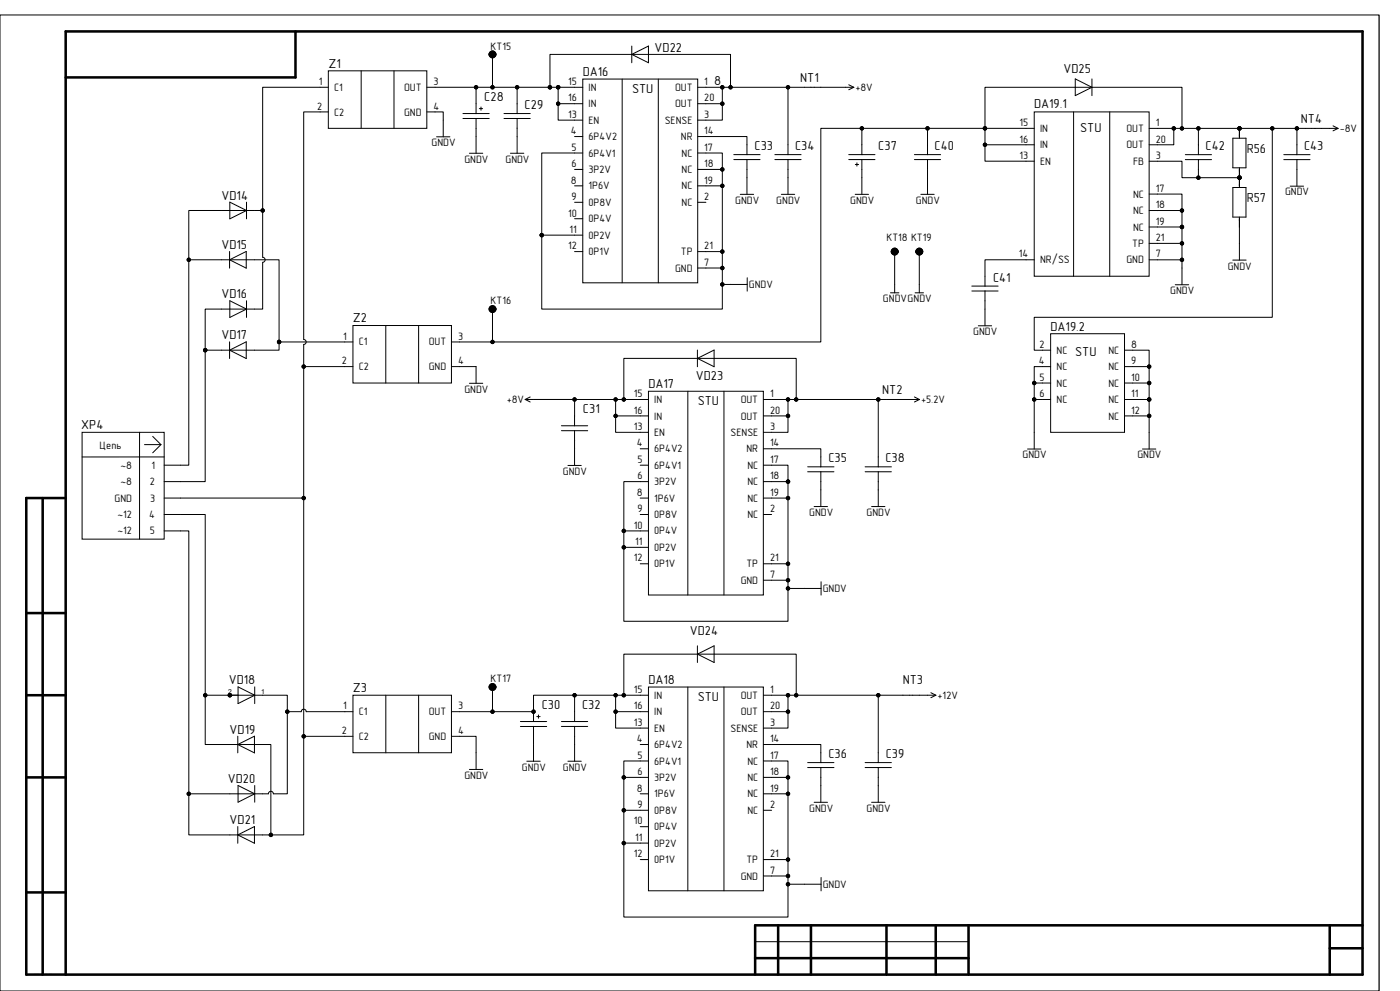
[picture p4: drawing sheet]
<svg xmlns="http://www.w3.org/2000/svg" width="420mm" height="297mm" viewBox="0 0 420 297" stroke-linecap="round" stroke-linejoin="round" font-family="sans-serif">
<g fill="none" stroke="#000" stroke-width=".3">
<path d="M0 4.5h413.7v292.5h-413.7zM147.7 16.3v9.9M189.5 16.3l5-2.5v5zM189.5 13.8v5M98.5 21.2h29.5v17.3h-29.5zM98.5 26.2h-19.7v50.9a.75 .75 0 0 1 .7 .8 .75 .75 0 0 1-.7 .7v14h-17.2v12.3M98.5 33.5h-7.4v68.2a.75 .75 0 0 1 .7 .8 .75 .75 0 0 1-.7 .7v46.1h-41.9M108.3 21.2v17.3M118.2 21.2v17.3M128 33.5h5v7.5M128 26.2h37M138.9 34h7.9"/>
<path d="M138.9 35.5h7.9M142.8 26.2v7.8M142.8 35.5v10.4M143.8 32.6h1M144.3 32.1v.9M151.2 34h7.9M151.2 35.5h7.9M155.1 26.2v7.8M155.1 35.5v10.4M165 26.2h9.8M165 26.2v-9.9h54.1v9.9M167.4 26.2v9.8h7.4"/>
<path d="M167.4 31.1h7.4M174.8 23.7h34.5v61.1h-34.5zM186.6 23.7v61.1M197.5 23.7v61.1M209.3 26.2h46.8M216.7 26.2v4.9h-7.4M216.7 31.1v4.9h-7.4M236.4 26.2v20.1M254.6 25.4l1.5 .8M256.1 26.2l-1.5 .7M258.6 38.5v7.8M278.2 38.5v7.8"/>
<path d="M310.3 33.5h34.4v49.3h-34.4zM310.3 38.5h-14.8v-12.3h59.1v12.3M322.1 33.5v49.3M322.6 23.7l5 2.5-5 2.5zM327.6 23.7v5M332.9 33.5v49.3M344.7 38.5h27.1M352.1 38.5v4.9h-7.4M359.5 38.5v7.9M371.8 38.5h29.6M371.8 38.5v2.9M381.7 38.5v56.6h-71.4v9.9h2.4"/>
<path d="M389.1 38.5v7.9M399.9 37.7l1.5 .8M401.4 38.5l-1.5 .7M131 41h4M140.8 45.9h4M153.1 45.9h4M172.4 40.9h2.4M172.4 50.8h2.4M172.4 55.7h2.4M174.8 45.9h-12.3v24.6M209.3 45.9h7.4v9.8h-7.4M209.3 40.9h14.8v5.4"/>
<path d="M209.3 50.8h7.4M216.7 55.7v19.7M220.1 46.3h7.9M220.1 47.8h7.9M222.1 58.3h4M224.1 47.8v10.5M232.5 46.3h7.8M232.5 47.8h7.8M234.4 58.3h4M236.4 47.8v10.5M254.6 46.3h7.9M254.6 47.8h7.9"/>
<path d="M256.6 58.3h4M256.6 49.3h1M257.1 48.8v1M258.6 47.8v10.5M274.3 46.3h7.9M274.3 47.8h7.9M276.2 58.3h4M278.2 47.8v10.5M295.5 43.4h14.8M310.3 48.3h-14.8v-9.8h-49.3v64h-110.8M344.7 58.2h9.9v9.8M344.7 48.3h9.9v5h17.2"/>
<path d="M355.6 46.4h7.9M355.6 47.8h7.9M359.5 47.8v5.5M369.8 41.4h4v8.9h-4zM369.8 56.2h4v8.9h-4zM371.8 50.3v5.9M385.1 46.4h7.9M385.1 47.8h7.9M387.1 55.8h4M389.1 47.8v8M56.6 77.9h27.1v24.6M68.9 77.9l5-2.5v5z"/>
<path d="M68.9 75.4v5M68.9 60.6l5.1 2.5-5.1 2.5zM74 60.6v5M78.8 63.1h-22.2v76.3h-7.4M162.5 70.5v22.1h54.2v-17.2h-7.4M162.5 70.5h12.3M172.4 60.6h2.4M172.4 65.6h2.4M172.4 75.4h2.4M209.3 60.6h2.5M268.4 75.4v12.4M275.8 75.4v12.4"/>
<path d="M310.3 77.9h-14.8v7.8M344.7 77.9h9.9v7.4M344.7 63.1h9.9M344.7 68h9.9M354.6 68v4.9h-9.9M354.6 72.9v5M369.8 78h4M371.8 65.1v12.9M68.9 90.1l5.1 2.5-5.1 2.5zM74 90.1v5M105.9 97.6h29.5v17.2h-29.5zM115.7 97.6v17.2"/>
<path d="M125.6 97.6v17.2M147.7 92.6v9.9M209.3 80.3h7.4M216.7 85.2h7.5M224.2 83.2v4M267.1 87.8h2.6M274.5 87.8h2.5M291.5 85.7h7.9M291.5 87.2h7.9M293.5 97.6h4M295.5 87.2v10.4M352.6 85.3h4"/>
<path d="M61.6 104.9v39.4h-12.4M68.9 104.9l5-2.5v5.1zM68.9 102.4v5.1M83.7 102.5v2.4h-22.1M83.7 102.5h22.2M91.1 109.9h14.8M135.4 109.9h7.4v5M140.8 114.9h4M157.6 119.7h14.8M157.6 119.7l1.5 .8M159.1 119l-1.5 .7M184.7 119.7v5h9.8"/>
<path d="M187.1 119.7v-12.3h51.8v12.3M194.5 117.3h34.5v61h-34.5zM194.5 119.7h-22.1v7.9M206.3 117.3v61M209.2 107.4l5-2.5v5zM209.2 104.9v5M217.2 117.3v61M229 119.7h46.8M236.4 119.7v5h-7.4M263.5 119.7v20.2M274.3 119l1.5 .7M275.8 119.7l-1.5 .8"/>
<path d="M310.3 114.8v4.9h4.9M310.3 119.7v14.9M312.7 105h2.5M315.2 100h22.1v29.6h-22.1zM315.2 109.9h-4.9v4.9h4.9M337.3 114.8h7.4v4.9M337.3 109.9h7.4v4.9M337.3 105h7.4v4.9M337.3 119.7h7.4M344.7 119.7v5h-7.4M24.6 129.6h24.6v32h-24.6zM41.9 129.6v32"/>
<path d="M43.3 133.3h5M45.8 130.8l2.5 2.5M48.3 133.3l-2.5 2.4M49.3 136.9l-24.7 .1M168.4 127.6h7.9M168.4 129.1h7.9M170.4 139.5h4M172.4 129.1v10.4M184.7 124.7v4.9h9.8M192.1 134.5h2.4M192.1 139.4h2.4M229 139.4h7.4v4.9"/>
<path d="M229 134.5h17.2v5.4M236.4 124.7v4.9h-7.4M242.3 139.9h7.9M259.5 139.9h7.9M308.3 134.6h4M342.7 134.6h4M344.7 124.7v9.9M49.2 154.2h12.4v68.9h19.7v27.1h-24.7v-91.1h-7.4M91.1 149.3v71.4h14.8M187.1 159.1v4.9h7.4M192.1 154.2h2.4M192.1 149.3h2.4"/>
<path d="M194.5 144.3h-7.4v14.8h7.4M229 154.2h2.5M229 144.3h7.4M236.4 144.3v5h-7.4M236.4 149.3v19.7M242.3 141.4h7.9M244.2 151.8h4M246.2 141.4v10.4M259.5 141.4h7.9M261.5 151.8h4M263.5 141.4v10.4M187.1 164v22.2h49.3v-17.2h-7.4"/>
<path d="M192.1 169h2.4M229 173.9h7.4M236.4 176.4h9.9M246.3 174.4v4M209.2 196.1l5-2.5v5zM209.2 193.6v5M61.6 208.4h9.8M69 208.4h17.2v29.5h-4.2a.75 .75 0 0 0-.7-.7 .75 .75 0 0 0-.8 .7M71.4 205.9l5 2.5-5 2.5zM76.4 205.9v5M86.2 213.3h4.2a.75 .75 0 0 1 .7-.8 .75 .75 0 0 1 .8 .8h14M105.9 208.4h29.5v17.2h-29.5z"/>
<path d="M115.7 208.4v17.2M125.6 208.4v17.2M135.4 213.3h24.7M147.7 205.9v7.4M156.1 216.2h7.9M156.1 217.7h7.9M160.1 213.3v2.9M160.1 217.7v10.4M161 214.8h1M161.5 214.3v1M168.4 216.2h7.9M168.4 217.7h7.9"/>
<path d="M172.4 208.4v7.8M172.4 217.7v10.4M184.7 208.4v4.9h9.8M184.7 213.3v4.9h9.8M187.1 208.4v-12.3h51.8v12.3M194.5 205.9h34.5v61.1h-34.5zM194.5 208.4h-34.4v4.9M206.3 205.9v61.1M217.2 205.9v61.1M229 208.4h51.7M236.4 208.4v4.9h-7.4M236.4 213.3v4.9h-7.4"/>
<path d="M263.5 208.4v20.2M279.3 207.6l1.4 .8M280.7 208.4l-1.4 .7M56.6 237.9h23.9M71.3 223.1l5-2.5v5zM71.3 220.6v5M71.4 235.4l5 2.5-5 2.5zM76.4 235.4v5M91.1 220.7v29.5h-9.8M135.4 220.7h7.4v9.9M140.8 230.6h4M158.1 228.1h4"/>
<path d="M170.4 228.1h4M192.1 223.1h2.4M192.1 237.9h2.4M194.5 228.1h-7.4v4.9M194.5 233h-7.4v19.7h7.4M229 228.1h7.4v4.9h-7.4M229 223.1h17.2v5.5M236.4 233v4.9h-7.4M236.4 237.9v19.7M242.3 228.6h7.9M242.3 230h7.9M246.2 230v10.5"/>
<path d="M259.5 228.6h7.9M259.5 230h7.9M263.5 230v10.5M71.3 250.2l5-2.5v5zM71.3 247.7v5M187.1 252.7v22.1h49.3v-17.2h-7.4M187.1 242.8h7.4M192.1 247.8h2.4M192.1 257.6h2.4M229 242.8h2.5M244.2 240.5h4M261.5 240.5h4"/>
<path d="M229 262.5h7.4M236.4 265h9.9M246.3 263v4M226.5 282.2h64.1"/>
<circle cx="142.8" cy="26.2" r=".5"/>
<circle cx="147.7" cy="26.2" r=".5"/>
<circle cx="155.1" cy="26.2" r=".5"/>
<circle cx="165" cy="26.2" r=".5"/>
<circle cx="167.4" cy="31.1" r=".5"/>
<circle cx="167.4" cy="26.2" r=".5"/>
<circle cx="216.7" cy="31.1" r=".5"/>
<circle cx="216.7" cy="26.2" r=".5"/>
<circle cx="219.2" cy="26.2" r=".5"/>
<circle cx="236.4" cy="26.2" r=".5"/>
<circle cx="258.6" cy="38.5" r=".5"/>
<circle cx="278.2" cy="38.5" r=".5"/>
<circle cx="295.5" cy="38.5" r=".5"/>
<circle cx="352.1" cy="38.5" r=".5"/>
<circle cx="354.6" cy="38.5" r=".5"/>
<circle cx="359.5" cy="38.5" r=".5"/>
<circle cx="371.8" cy="38.5" r=".5"/>
<circle cx="381.7" cy="38.5" r=".5"/>
<circle cx="389.1" cy="38.5" r=".5"/>
<circle cx="216.7" cy="50.8" r=".5"/>
<circle cx="216.7" cy="55.7" r=".5"/>
<circle cx="295.5" cy="43.4" r=".5"/>
<circle cx="359.5" cy="53.3" r=".5"/>
<circle cx="371.8" cy="53.3" r=".5"/>
<circle cx="56.6" cy="77.9" r=".5"/>
<circle cx="78.8" cy="63.1" r=".5"/>
<circle cx="162.5" cy="70.5" r=".5"/>
<circle cx="216.7" cy="75.4" r=".5"/>
<circle cx="354.6" cy="63.1" r=".5"/>
<circle cx="354.6" cy="68" r=".5"/>
<circle cx="354.6" cy="77.9" r=".5"/>
<circle cx="354.6" cy="72.9" r=".5"/>
<circle cx="216.7" cy="85.2" r=".5"/>
<circle cx="216.7" cy="80.3" r=".5"/>
<circle cx="61.6" cy="104.9" r=".5"/>
<circle cx="83.7" cy="102.5" r=".5"/>
<circle cx="91.1" cy="109.9" r=".5"/>
<circle cx="147.7" cy="102.5" r=".5"/>
<circle cx="172.4" cy="119.7" r=".5"/>
<circle cx="184.7" cy="119.7" r=".5"/>
<circle cx="187.1" cy="119.7" r=".5"/>
<circle cx="236.4" cy="119.7" r=".5"/>
<circle cx="238.8" cy="119.7" r=".5"/>
<circle cx="263.5" cy="119.7" r=".5"/>
<circle cx="310.3" cy="114.8" r=".5"/>
<circle cx="310.3" cy="119.7" r=".5"/>
<circle cx="344.7" cy="109.9" r=".5"/>
<circle cx="344.7" cy="119.7" r=".5"/>
<circle cx="344.7" cy="114.8" r=".5"/>
<circle cx="184.7" cy="124.6" r=".5"/>
<circle cx="236.4" cy="124.6" r=".5"/>
<circle cx="344.7" cy="124.6" r=".5"/>
<circle cx="91.1" cy="149.3" r=".5"/>
<circle cx="187.1" cy="159.1" r=".5"/>
<circle cx="236.4" cy="144.3" r=".5"/>
<circle cx="236.4" cy="149.3" r=".5"/>
<circle cx="187.1" cy="164" r=".5"/>
<circle cx="236.4" cy="176.4" r=".5"/>
<circle cx="236.4" cy="173.9" r=".5"/>
<circle cx="236.4" cy="169" r=".5"/>
<circle cx="61.6" cy="208.4" r=".5"/>
<circle cx="69" cy="208.4" r=".5"/>
<circle cx="86.2" cy="213.3" r=".5"/>
<circle cx="147.7" cy="213.3" r=".5"/>
<circle cx="160.1" cy="213.3" r=".5"/>
<circle cx="172.4" cy="208.4" r=".5"/>
<circle cx="184.7" cy="208.4" r=".5"/>
<circle cx="184.7" cy="213.3" r=".5"/>
<circle cx="187.1" cy="208.4" r=".5"/>
<circle cx="236.4" cy="213.3" r=".5"/>
<circle cx="236.4" cy="208.4" r=".5"/>
<circle cx="238.8" cy="208.4" r=".5"/>
<circle cx="263.5" cy="208.4" r=".5"/>
<circle cx="56.6" cy="237.9" r=".5"/>
<circle cx="91.1" cy="220.7" r=".5"/>
<circle cx="187.1" cy="233" r=".5"/>
<circle cx="236.4" cy="237.9" r=".5"/>
<circle cx="236.4" cy="233" r=".5"/>
<circle cx="81.3" cy="250.2" r=".5"/>
<circle cx="187.1" cy="252.7" r=".5"/>
<circle cx="187.1" cy="242.8" r=".5"/>
<circle cx="236.4" cy="257.6" r=".5"/>
<circle cx="236.4" cy="265" r=".5"/>
<circle cx="236.4" cy="262.5" r=".5"/>
</g>
<g fill="none" stroke="#000" stroke-width=".76">
<path d="M19.7 9.4h389v282.7h-400.8v-142.8h11.8M19.7 9.4v282.7M88.6 9.4v13.8h-68.9M12.8 149.3v142.8M7.9 183.7h11.8M7.9 208.4h11.8M7.9 233h11.8M7.9 267.5h11.8M233.4 277.3v14.8M243.3 277.3v14.8M265.9 277.3v14.8M280.7 277.3v14.8"/>
<path d="M290.6 277.3v14.8M398.9 277.3v14.8M408.7 277.3h-182.2v14.8M226.5 287.2h64.1M398.9 284.2h9.8"/>
</g>
<g fill="#000">
<circle cx="142.8" cy="26.2" r=".5"/>
<circle cx="147.7" cy="26.2" r=".5"/>
<circle cx="155.1" cy="26.2" r=".5"/>
<circle cx="165" cy="26.2" r=".5"/>
<circle cx="167.4" cy="31.1" r=".5"/>
<circle cx="167.4" cy="26.2" r=".5"/>
<circle cx="216.7" cy="31.1" r=".5"/>
<circle cx="216.7" cy="26.2" r=".5"/>
<circle cx="219.2" cy="26.2" r=".5"/>
<circle cx="236.4" cy="26.2" r=".5"/>
<circle cx="258.6" cy="38.5" r=".5"/>
<circle cx="278.2" cy="38.5" r=".5"/>
<circle cx="295.5" cy="38.5" r=".5"/>
<circle cx="352.1" cy="38.5" r=".5"/>
<circle cx="354.6" cy="38.5" r=".5"/>
<circle cx="359.5" cy="38.5" r=".5"/>
<circle cx="371.8" cy="38.5" r=".5"/>
<circle cx="381.7" cy="38.5" r=".5"/>
<circle cx="389.1" cy="38.5" r=".5"/>
<circle cx="216.7" cy="50.8" r=".5"/>
<circle cx="216.7" cy="55.7" r=".5"/>
<circle cx="295.5" cy="43.4" r=".5"/>
<circle cx="359.5" cy="53.3" r=".5"/>
<circle cx="371.8" cy="53.3" r=".5"/>
<circle cx="56.6" cy="77.9" r=".5"/>
<circle cx="78.8" cy="63.1" r=".5"/>
<circle cx="162.5" cy="70.5" r=".5"/>
<circle cx="216.7" cy="75.4" r=".5"/>
<circle cx="354.6" cy="63.1" r=".5"/>
<circle cx="354.6" cy="68" r=".5"/>
<circle cx="354.6" cy="77.9" r=".5"/>
<circle cx="354.6" cy="72.9" r=".5"/>
<circle cx="216.7" cy="85.2" r=".5"/>
<circle cx="216.7" cy="80.3" r=".5"/>
<circle cx="61.6" cy="104.9" r=".5"/>
<circle cx="83.7" cy="102.5" r=".5"/>
<circle cx="91.1" cy="109.9" r=".5"/>
<circle cx="147.7" cy="102.5" r=".5"/>
<circle cx="172.4" cy="119.7" r=".5"/>
<circle cx="184.7" cy="119.7" r=".5"/>
<circle cx="187.1" cy="119.7" r=".5"/>
<circle cx="236.4" cy="119.7" r=".5"/>
<circle cx="238.8" cy="119.7" r=".5"/>
<circle cx="263.5" cy="119.7" r=".5"/>
<circle cx="310.3" cy="114.8" r=".5"/>
<circle cx="310.3" cy="119.7" r=".5"/>
<circle cx="344.7" cy="109.9" r=".5"/>
<circle cx="344.7" cy="119.7" r=".5"/>
<circle cx="344.7" cy="114.8" r=".5"/>
<circle cx="184.7" cy="124.6" r=".5"/>
<circle cx="236.4" cy="124.6" r=".5"/>
<circle cx="344.7" cy="124.6" r=".5"/>
<circle cx="91.1" cy="149.3" r=".5"/>
<circle cx="187.1" cy="159.1" r=".5"/>
<circle cx="236.4" cy="144.3" r=".5"/>
<circle cx="236.4" cy="149.3" r=".5"/>
<circle cx="187.1" cy="164" r=".5"/>
<circle cx="236.4" cy="176.4" r=".5"/>
<circle cx="236.4" cy="173.9" r=".5"/>
<circle cx="236.4" cy="169" r=".5"/>
<circle cx="61.6" cy="208.4" r=".5"/>
<circle cx="69" cy="208.4" r=".5"/>
<circle cx="86.2" cy="213.3" r=".5"/>
<circle cx="147.7" cy="213.3" r=".5"/>
<circle cx="160.1" cy="213.3" r=".5"/>
<circle cx="172.4" cy="208.4" r=".5"/>
<circle cx="184.7" cy="208.4" r=".5"/>
<circle cx="184.7" cy="213.3" r=".5"/>
<circle cx="187.1" cy="208.4" r=".5"/>
<circle cx="236.4" cy="213.3" r=".5"/>
<circle cx="236.4" cy="208.4" r=".5"/>
<circle cx="238.8" cy="208.4" r=".5"/>
<circle cx="263.5" cy="208.4" r=".5"/>
<circle cx="56.6" cy="237.9" r=".5"/>
<circle cx="91.1" cy="220.7" r=".5"/>
<circle cx="187.1" cy="233" r=".5"/>
<circle cx="236.4" cy="237.9" r=".5"/>
<circle cx="236.4" cy="233" r=".5"/>
<circle cx="81.3" cy="250.2" r=".5"/>
<circle cx="187.1" cy="252.7" r=".5"/>
<circle cx="187.1" cy="242.8" r=".5"/>
<circle cx="236.4" cy="257.6" r=".5"/>
<circle cx="236.4" cy="265" r=".5"/>
<circle cx="236.4" cy="262.5" r=".5"/>
</g>
<g fill="none" stroke="#000" stroke-width="1.3">
<circle cx="147.7" cy="16.3" r=".54"/>
<circle cx="268.4" cy="75.4" r=".54"/>
<circle cx="275.8" cy="75.4" r=".54"/>
<circle cx="147.7" cy="92.6" r=".54"/>
<circle cx="147.7" cy="92.6" r=".55"/>
<circle cx="147.7" cy="205.9" r=".54"/>
<circle cx="147.7" cy="205.9" r=".55"/>
</g>
<g font-size="3.9">
<text x="196.4" y="15.5">VD22</text>
<text x="98.5" y="20.4">Z1</text>
<text x="174.8" y="22.6">DA16</text>
<text x="319" y="21.9">VD25</text>
<text x="189.6" y="27.8">STU</text>
<text x="214.2" y="25.4">8</text>
<text x="240.1" y="24.6">NT1</text>
<text x="145.3" y="30.3">C28</text>
<text x="157.4" y="32.7">C29</text>
<text x="310.3" y="32.5">DA19.1</text>
<text x="324.1" y="39.6">STU</text>
<text x="390.3" y="36.9">NT4</text>
<text x="226.4" y="45">C33</text>
<text x="238.5" y="45">C34</text>
<text x="263.5" y="45">C37</text>
<text x="280.4" y="45">C40</text>
<text x="361.7" y="45">C42</text>
<text x="374" y="45.9">R56</text>
<text x="391.2" y="45">C43</text>
<text x="66.5" y="59.8">VD14</text>
<text x="374" y="60.7">R57</text>
<text x="66.4" y="74.6">VD15</text>
<text x="66.4" y="89.4">VD16</text>
<text x="297.9" y="84.5">C41</text>
<text x="66.4" y="101.7">VD17</text>
<text x="105.9" y="96.5">Z2</text>
<text x="315.2" y="99.2">DA19.2</text>
<text x="322.6" y="106.6">STU</text>
<text x="194.5" y="116.2">DA17</text>
<text x="208.7" y="114">VD23</text>
<text x="264.7" y="118.2">NT2</text>
<text x="174.9" y="123.8">C31</text>
<text x="209.3" y="121.4">STU</text>
<text x="24.4" y="128.5">XP4</text>
<text x="248.5" y="138.6">C35</text>
<text x="265.6" y="138.6">C38</text>
<text x="207" y="190.3">VD24</text>
<text x="68.6" y="205.1">VD18</text>
<text x="105.9" y="207.3">Z3</text>
<text x="194.5" y="204.9">DA18</text>
<text x="270.8" y="205.1">NT3</text>
<text x="162.5" y="212.5">C30</text>
<text x="174.6" y="212.5">C32</text>
<text x="209.3" y="210">STU</text>
<text x="68.9" y="219.9">VD19</text>
<text x="248.5" y="227.2">C36</text>
<text x="265.7" y="227.2">C39</text>
<text x="68.4" y="234.7">VD20</text>
<text x="68.9" y="246.9">VD21</text>
</g>
<g font-size="3.2">
<text x="147.2" y="14.9">KT15</text>
<text x="95.6" y="25.5">1</text>
<text x="100.2" y="27.2">С1</text>
<text x="121.2" y="27.2">OUT</text>
<text x="130" y="25.5">3</text>
<text x="170.4" y="25.5">15</text>
<text x="176.6" y="27.2">IN</text>
<text x="202.5" y="27.2">OUT</text>
<text x="211.3" y="25.5">1</text>
<text x="256.6" y="27.2">+8V</text>
<text x="95.2" y="32.9">2</text>
<text x="100.2" y="34.6">C2</text>
<text x="121.2" y="34.6">GND</text>
<text x="130" y="32.9">4</text>
<text x="170.4" y="35.3">13</text>
<text x="170.4" y="30.4">16</text>
<text x="176.6" y="32.2">IN</text>
<text x="202.5" y="32.2">OUT</text>
<text x="211.3" y="35.3">3</text>
<text x="211.3" y="30.4">20</text>
<text x="171.3" y="40.3">4</text>
<text x="176.6" y="42">6P4V2</text>
<text x="176.6" y="37.1">EN</text>
<text x="199.4" y="37.1">SENSE</text>
<text x="204.3" y="42">NR</text>
<text x="211.3" y="40.3">14</text>
<text x="305.9" y="37.8">15</text>
<text x="312" y="39.5">IN</text>
<text x="337.9" y="39.5">OUT</text>
<text x="346.7" y="37.8">1</text>
<text x="401.9" y="39.5">-8V</text>
<text x="129.5" y="43.8">GNDV</text>
<text x="171.5" y="45.2">5</text>
<text x="176.6" y="46.9">6P4V1</text>
<text x="204.5" y="46.9">NC</text>
<text x="211.3" y="45.2">17</text>
<text x="305.9" y="47.6">13</text>
<text x="305.9" y="42.7">16</text>
<text x="312" y="44.5">IN</text>
<text x="337.9" y="44.5">OUT</text>
<text x="346.7" y="47.6">3</text>
<text x="346.7" y="42.7">20</text>
<text x="139.3" y="48.8">GNDV</text>
<text x="151.6" y="48.8">GNDV</text>
<text x="171.5" y="50.1">6</text>
<text x="176.6" y="51.9">3P2V</text>
<text x="204.5" y="51.9">NC</text>
<text x="211.3" y="50.1">18</text>
<text x="312" y="49.4">EN</text>
<text x="339.9" y="49.4">FB</text>
<text x="171.3" y="55">8</text>
<text x="171.5" y="59.9">9</text>
<text x="176.6" y="56.8">1P6V</text>
<text x="204.5" y="56.8">NC</text>
<text x="211.3" y="59.9">2</text>
<text x="211.3" y="55">19</text>
<text x="339.9" y="59.2">NC</text>
<text x="346.7" y="57.5">17</text>
<text x="385.5" y="58.6">GNDV</text>
<text x="170.4" y="64.9">10</text>
<text x="176.6" y="61.7">0P8V</text>
<text x="204.5" y="61.7">NC</text>
<text x="220.6" y="61.1">GNDV</text>
<text x="232.9" y="61.1">GNDV</text>
<text x="255.1" y="61.1">GNDV</text>
<text x="274.7" y="61.1">GNDV</text>
<text x="339.9" y="64.2">NC</text>
<text x="346.7" y="62.4">18</text>
<text x="170.9" y="69.8">11</text>
<text x="176.6" y="66.6">0P4V</text>
<text x="176.6" y="71.5">0P2V</text>
<text x="339.9" y="69.1">NC</text>
<text x="346.7" y="67.4">19</text>
<text x="170.4" y="74.7">12</text>
<text x="176.6" y="76.5">0P1V</text>
<text x="204.3" y="76.5">TP</text>
<text x="211.3" y="74.7">21</text>
<text x="265.9" y="72.3">KT18 KT19</text>
<text x="305.6" y="77.2">14</text>
<text x="339.7" y="74">TP</text>
<text x="346.7" y="72.3">21</text>
<text x="346.7" y="77.2">7</text>
<text x="202.5" y="81.4">GND</text>
<text x="211.3" y="79.7">7</text>
<text x="312" y="79">NR/SS</text>
<text x="337.9" y="79">GND</text>
<text x="368.3" y="80.8">GNDV</text>
<text x="224.7" y="86.3">GNDV</text>
<text x="351.1" y="88.1">GNDV</text>
<text x="147.2" y="91.2">KT16</text>
<text x="264.9" y="90.6">GNDVGNDV</text>
<text x="103" y="101.8">1</text>
<text x="137.4" y="101.8">3</text>
<text x="292" y="100.5">GNDV</text>
<text x="107.6" y="103.5">С1</text>
<text x="128.7" y="103.5">OUT</text>
<text x="311.9" y="104.3">2</text>
<text x="316.9" y="106">NC</text>
<text x="332.5" y="106">NC</text>
<text x="339.3" y="104.3">8</text>
<text x="102.6" y="109.2">2</text>
<text x="107.6" y="111">C2</text>
<text x="128.7" y="111">GND</text>
<text x="137.4" y="109.2">4</text>
<text x="311.7" y="109.2">4</text>
<text x="316.9" y="111">NC</text>
<text x="332.5" y="111">NC</text>
<text x="339.3" y="109.2">9</text>
<text x="139.3" y="117.7">GNDV</text>
<text x="190.1" y="119">15</text>
<text x="231" y="119">1</text>
<text x="311.9" y="114.1">5</text>
<text x="311.9" y="119">6</text>
<text x="316.9" y="115.9">NC</text>
<text x="332.5" y="115.9">NC</text>
<text x="339.3" y="114.1">10</text>
<text x="339.3" y="119">11</text>
<text x="152" y="120.8">+8V</text>
<text x="190.1" y="124">16</text>
<text x="196.3" y="120.8">IN</text>
<text x="196.3" y="125.7">IN</text>
<text x="222.2" y="120.8">OUT</text>
<text x="222.2" y="125.7">OUT</text>
<text x="231" y="124">20</text>
<text x="276.3" y="120.8">+5.2V</text>
<text x="316.9" y="120.8">NC</text>
<text x="332.5" y="120.8">NC</text>
<text x="332.5" y="125.7">NC</text>
<text x="339.3" y="124">12</text>
<text x="190.1" y="128.9">13</text>
<text x="196.3" y="130.6">EN</text>
<text x="219.2" y="130.6">SENSE</text>
<text x="231" y="128.9">3</text>
<text x="29.9" y="134.6">Цепь</text>
<text x="191" y="133.8">4</text>
<text x="196.3" y="135.6">6P4V2</text>
<text x="223.9" y="135.6">NR</text>
<text x="231" y="133.8">14</text>
<text x="306.7" y="137.4">GNDV</text>
<text x="341.2" y="137.4">GNDV</text>
<text x="36.1" y="140.5">~8</text>
<text x="45.4" y="140.5">1</text>
<text x="168.9" y="142.3">GNDV</text>
<text x="191.2" y="138.8">5</text>
<text x="191.2" y="143.7">6</text>
<text x="196.3" y="140.5">6P4V1</text>
<text x="224.2" y="140.5">NC</text>
<text x="231" y="138.8">17</text>
<text x="231" y="143.7">18</text>
<text x="36.1" y="145.4">~8</text>
<text x="45" y="145.4">2</text>
<text x="191" y="148.6">8</text>
<text x="196.3" y="145.4">3P2V</text>
<text x="224.2" y="145.4">NC</text>
<text x="231" y="148.6">19</text>
<text x="34.4" y="150.4">GND</text>
<text x="35.2" y="155.3">~12</text>
<text x="44.7" y="155.3">4</text>
<text x="45" y="150.4">3</text>
<text x="191.2" y="153.5">9</text>
<text x="196.3" y="150.4">1P6V</text>
<text x="196.3" y="155.3">0P8V</text>
<text x="224.2" y="155.3">NC</text>
<text x="224.2" y="150.4">NC</text>
<text x="231" y="153.5">2</text>
<text x="242.7" y="154.6">GNDV</text>
<text x="260" y="154.6">GNDV</text>
<text x="35.2" y="160.2">~12</text>
<text x="45" y="160.2">5</text>
<text x="190.1" y="158.5">10</text>
<text x="196.3" y="160.2">0P4V</text>
<text x="190.5" y="163.4">11</text>
<text x="196.3" y="165.1">0P2V</text>
<text x="190.1" y="168.3">12</text>
<text x="196.3" y="170.1">0P1V</text>
<text x="223.9" y="170.1">TP</text>
<text x="231" y="173.2">7</text>
<text x="231" y="168.3">21</text>
<text x="222.2" y="175">GND</text>
<text x="246.8" y="177.4">GNDV</text>
<text x="147.2" y="204.5">KT17</text>
<text x="190.1" y="207.7">15</text>
<text x="196.3" y="209.4">IN</text>
<text x="222.2" y="209.4">OUT</text>
<text x="231" y="207.7">1</text>
<text x="281.3" y="209.4">+12V</text>
<text x="103" y="212.6">1</text>
<text x="107.6" y="214.4">С1</text>
<text x="128.7" y="214.4">OUT</text>
<text x="137.4" y="212.6">3</text>
<text x="190.1" y="212.6">16</text>
<text x="196.3" y="214.4">IN</text>
<text x="222.2" y="214.4">OUT</text>
<text x="231" y="212.6">20</text>
<text x="102.6" y="220">2</text>
<text x="107.6" y="221.7">C2</text>
<text x="128.7" y="221.7">GND</text>
<text x="137.4" y="220">4</text>
<text x="190.1" y="217.6">13</text>
<text x="196.3" y="219.3">EN</text>
<text x="219.2" y="219.3">SENSE</text>
<text x="231" y="217.6">3</text>
<text x="191" y="222.5">4</text>
<text x="191.2" y="227.4">5</text>
<text x="196.3" y="224.2">6P4V2</text>
<text x="223.9" y="224.2">NR</text>
<text x="231" y="222.5">14</text>
<text x="231" y="227.4">17</text>
<text x="139.3" y="233.4">GNDV</text>
<text x="156.5" y="231">GNDV</text>
<text x="168.9" y="231">GNDV</text>
<text x="191.2" y="232.3">6</text>
<text x="196.3" y="229.2">6P4V1</text>
<text x="224.2" y="229.2">NC</text>
<text x="231" y="232.3">18</text>
<text x="191" y="237.2">8</text>
<text x="196.3" y="234.1">3P2V</text>
<text x="196.3" y="239">1P6V</text>
<text x="224.2" y="234.1">NC</text>
<text x="224.2" y="239">NC</text>
<text x="231" y="237.2">19</text>
<text x="191.2" y="242.1">9</text>
<text x="196.3" y="243.9">0P8V</text>
<text x="224.2" y="243.9">NC</text>
<text x="231" y="242.1">2</text>
<text x="242.7" y="243.3">GNDV</text>
<text x="260" y="243.3">GNDV</text>
<text x="190.1" y="247.1">10</text>
<text x="196.3" y="248.8">0P4V</text>
<text x="190.1" y="256.9">12</text>
<text x="190.5" y="252">11</text>
<text x="196.3" y="253.7">0P2V</text>
<text x="231" y="256.9">21</text>
<text x="196.3" y="258.7">0P1V</text>
<text x="222.2" y="263.6">GND</text>
<text x="223.9" y="258.7">TP</text>
<text x="231" y="261.9">7</text>
<text x="246.8" y="266.1">GNDV</text>
</g>
<g font-size="2">
<text x="68.4" y="207.9">2</text>
<text x="78.3" y="207.9">1</text>
</g>
<text font-size=".5" x="9.9" y="292.2">ALTIUM GOSTBOM2.0 KEV</text>
</svg>
